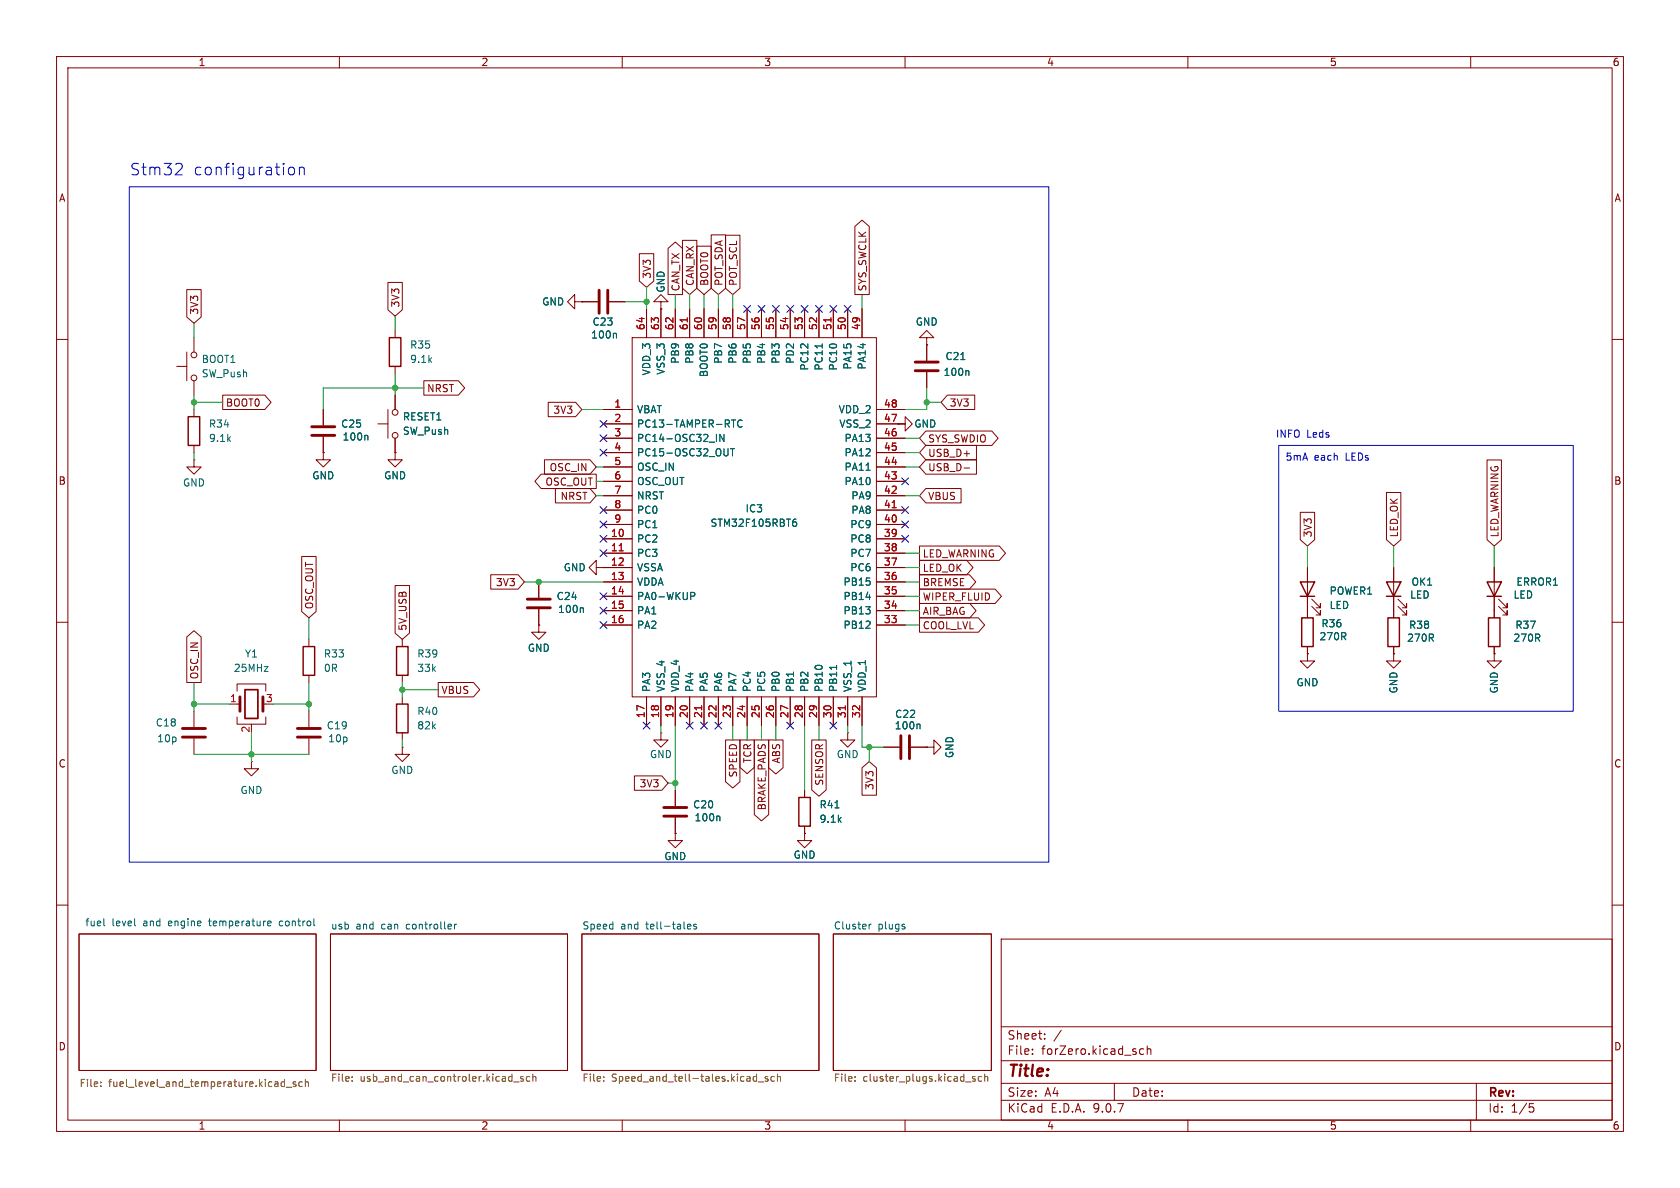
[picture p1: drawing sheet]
<svg xmlns="http://www.w3.org/2000/svg" width="297mm" height="210mm" viewBox="0 0 297 210" stroke-linecap="round" stroke-linejoin="round" font-family="sans-serif">
<g fill="none" stroke="#840000" stroke-width=".18">
<path d="M10 10h277v190h-277zM12 12h273v186h-273zM60 10v2M110 10v2M160 10v2M210 10v2M260 10v2M33 51.2h2.6v4.8l-1.3 1.2-1.3-1.2zM34.3 59.7v2.5M68.6 49.9h2.5v4.9l-1.3 1.1-1.2-1.1zM69.8 58.4v1.3M101.6 53.3v-1.2l-1.3 1.2 1.3 1.3v-1.3h1.3"/>
<path d="M102.9 53.3h.1M102.9 53.3h2.8M107.7 53.3h2.8M111.8 59.7h43.1v63.5h-43.1zM113 44.8h2.6v4.9l-1.3 1.1-1.3-1.1zM114.3 54.6v5.1M116.8 53.3h1.3l-1.3-1.2-1.2 1.2h1.2v1.3M116.8 54.6h.1M116.8 54.6v5.1M118.1 43.9l1.3-1.1 1.3 1.1v8.2h-2.6zM119.4 54.6v5.1M120.6 42.5h2.6v8.5l-1.3 1.1-1.3-1.1z"/>
<path d="M121.9 54.6v5.1M123.2 43.5h2.5v7.5l-1.2 1.1-1.3-1.1zM124.5 54.6v5.1M125.7 41.5h2.6v9.5l-1.3 1.1-1.3-1.1zM127 54.6v5.1M128.3 41.6h2.5v9.4l-1.3 1.1-1.2-1.1zM129.5 54.6v5.1M132.1 54.6v5.1M134.6 54.6v5.1M137.2 54.6v5.1M139.7 54.6v5.1M142.2 54.6v5.1"/>
<path d="M144.8 54.6v5.1M147.3 54.6v5.1M149.9 54.6v5.1M151.1 40l1.3-1.1 1.3 1.1v12.1h-2.6zM152.4 54.6v5.1M163.8 59.7h1.3l-1.3-1.3-1.2 1.3h1.2v1.3M10 60h2M31.2 64.8h1.8M33 62.2v5.1M34.3 67.3v2.6M34.3 72.4v1.3M34.3 78.7v1.3"/>
<path d="M39.4 69.8h7.4l1.1 1.3-1.1 1.3h-7.4zM57.1 72.4v2.8M57.1 77.2v2.8M66.8 74.9h1.8M68.6 72.4v5.1M69.8 64.8v1.2M69.8 69.9v2.5M69.8 77.5v2.5M74.9 67.3h6.1l1.2 1.3-1.2 1.3h-6.1zM96.9 71.1h4.9l1.1 1.3-1.1 1.3h-4.9zM106.7 74.9h5.1M106.7 72.4h5.1"/>
<path d="M106.7 77.5h5.1M154.9 74.9h5.1v1.3l1.3-1.3-1.3-1.2v1.2h-1.3M154.9 72.4h5.1M154.9 77.5h5.1M158.7 74.9h.1M163.7 76.2h11.6l1.2 1.3-1.2 1.2h-11.6l-1.1-1.2zM163.7 78.7h8.9v2.6h-8.9l-1.1-1.3zM163.8 61h.1M163.8 61v2.8M163.8 65.8v2.8M167.5 69.8h4.8v2.6h-4.8l-1.1-1.3zM285 60h2"/>
<path d="M34.3 81.3v1.3h1.3l-1.3 1.2-1.3-1.2h1.3M34.3 81.3h.1M53.3 98.4h2.6v9.7l-1.3 1.1-1.3-1.1zM57.1 80v1.3h1.3l-1.3 1.3-1.2-1.3h1.2M57.1 80h.1M69.8 80v1.3h1.3l-1.3 1.3-1.2-1.3h1.2M69.8 80h.1M95.7 83.8h9.7v2.6h-9.7l-1.1-1.3zM96.3 81.3h8l1.1 1.3-1.1 1.2h-8zM98.2 86.4h6.1l1.1 1.2-1.1 1.3h-6.1zM106.7 80h5.1M106.7 82.6h5.1"/>
<path d="M106.7 85.1h5.1M106.7 87.6h5.1M106.7 90.2h5.1M106.7 92.7h5.1M106.7 95.3h5.1M106.7 97.8h5.1M154.9 80h5.1M154.9 82.6h5.1M154.9 85.1h5.1M154.9 87.6h5.1M154.9 90.2h5.1M154.9 92.7h5.1"/>
<path d="M154.9 95.3h5.1M154.9 97.8h5.1M162.6 96.5h14.1l1.1 1.3-1.1 1.3h-14.1zM162.6 99.1h8.3l1.1 1.2-1.1 1.3h-8.3zM163.7 86.4h6.2v2.5h-6.2l-1.1-1.3zM163.7 81.3h8.9v2.5h-8.9l-1.1-1.2zM170.4 82.7h1M229.9 90.6h2.5v4.8l-1.3 1.1-1.2-1.1zM245.1 87.1h2.6v8.3l-1.3 1.1-1.3-1.1zM262.9 81.3h2.5v14.1l-1.2 1.1-1.3-1.1zM10 110h2M33 112.6l1.3-1.1 1.3 1.1v8.1h-2.6z"/>
<path d="M54.6 113v1.3M54.6 119.4v1.3M69.8 103.5h2.6v8.4l-1.3 1.1-1.3-1.1zM71.1 113v1.3M71.1 119.4v1.3M86.8 101.6h4.8l1.1 1.3-1.1 1.2h-4.8zM95.2 110.5v1.3h1.3l-1.3 1.2-1.2-1.2h1.2M95.2 110.5h.1M95.2 102.9v2.8M95.2 107.7v2.8M105.4 100.3v-1.2l-1.3 1.2 1.3 1.3v-1.3h1.3M106.7 100.3h.1"/>
<path d="M106.7 100.3h5.1M106.7 102.9h5.1M106.7 105.4h5.1M106.7 108h5.1M106.7 110.5h5.1M154.9 100.3h5.1M154.9 102.9h5.1M154.9 105.4h5.1M154.9 108h5.1M154.9 110.5h5.1M162.6 109.2h10.4l1.1 1.3-1.1 1.3h-10.4zM162.6 104.1h13.3l1.1 1.3-1.1 1.3h-13.3z"/>
<path d="M162.6 106.7h8.9l1.1 1.3-1.1 1.2h-8.9zM162.6 101.6h8.8l1.1 1.3-1.1 1.2h-8.8zM231.1 115.6v1.2h1.3l-1.3 1.3-1.2-1.3h1.2M231.1 115.6h.1M231.1 100.3v8.9M231.1 114.3v1.3M231.9 107.2l1.5 1.5v-.7v.7h-.7M231.9 105.9l1.5 1.5v-.7v.7h-.7M246.4 115.6v1.2h1.2l-1.2 1.3-1.3-1.3h1.3M246.4 115.6h.1M246.4 100.3v8.9M246.4 114.3v1.3"/>
<path d="M247.1 107.2l1.6 1.5v-.7v.7h-.8M247.1 105.9l1.6 1.5v-.7v.7h-.8M264.2 115.6v1.2h1.2l-1.2 1.3-1.3-1.3h1.3M264.2 115.6h.1M264.2 100.3v8.9M264.2 114.3v1.3M264.9 107.2l1.5 1.5v-.7v.7h-.7M264.9 105.9l1.5 1.5v-.7v.7h-.7M285 110h2M34.3 125.7v2.8M34.3 130.6v2.8M40.6 124.5h1.8"/>
<path d="M41.9 122.2v-1.3h5.1v1.3M41.9 126.7v1.3h5.1v-1.3M44.4 134.6v1.3h1.3l-1.3 1.3-1.2-1.3h1.2M44.4 134.6h.1M44.4 128v.3M54.6 125.7v2.8M54.6 130.6v2.8M71.1 132.1v1.3h1.3l-1.3 1.2-1.3-1.2h1.3M71.1 132.1h.1M71.1 123.2v1.3M71.1 129.5v1.3M77.5 120.6h6.2l1.1 1.3-1.1 1.3h-6.2z"/>
<path d="M112.2 137.2h4.8l1.1 1.2-1.1 1.3h-4.8zM114.3 123.2v5.1M116.8 129.5v1.3h1.3l-1.3 1.3-1.2-1.3h1.2M116.8 129.5h.1M116.8 123.2v5.1M119.4 123.2v5.1M119.4 139.7v2.8M121.9 123.2v5.1M124.5 123.2v5.1M127 123.2v5.1M128.3 130.8h2.5v7.4l-1.3 1.1-1.2-1.1zM129.5 123.2v5.1"/>
<path d="M130.8 130.8h2.6v4.9l-1.3 1.1-1.3-1.1zM132.1 123.2v5.1M133.3 130.8h2.6v13.2l-1.3 1.1-1.3-1.1zM134.6 123.2v5.1M135.9 130.8h2.5v4.9l-1.2 1.1-1.3-1.1zM137.2 123.2v5.1M139.7 123.2v5.1M142.2 123.2v5.1M142.2 139.7v1.3M143.5 130.8h2.6v8.8l-1.3 1.2-1.3-1.2zM144.8 123.2v5.1M147.3 123.2v5.1"/>
<path d="M149.9 129.5v1.3h1.2l-1.2 1.3-1.3-1.3h1.3M149.9 129.5h.1M149.9 123.2v5.1M152.4 135.7l1.3-1.1 1.2 1.1v4.9h-2.5zM152.4 123.2v5.1M156.2 132.1h2.8M161 132.1h2.8M163.8 132.1h1.3v-1.3l1.3 1.3-1.3 1.3v-1.3M163.8 132.1h.1M119.4 147.3v1.3h1.2l-1.2 1.3-1.3-1.3h1.3M119.4 147.3h.1M119.4 144.5v2.8"/>
<path d="M142.2 147.3v1.3h1.3l-1.3 1.3-1.2-1.3h1.2M142.2 147.3h.1M142.2 146.1v1.2M10 160h2M14 165.1h41.9v24.1h-41.9zM58.4 165.1h41.9v24.1h-41.9zM102.9 165.1h41.9v24.1h-41.9zM147.3 165.1h28v24.1h-28zM177 166h108v32h-108zM285 160h2M60 198v2M110 198v2"/>
<path d="M160 198v2M177 194.5h108M177 191.5h108M177 187.5h108M177 181.5h108M182.5 186.3v.1M182.5 185.5v.1M184.7 183.6v.1M184.7 182.8v.1M187.6 182.1l-1.3 2M197 191.5v3M202.2 185.5l-.5-.1-.2 .3v.4l.1 .2h.6"/>
<path d="M202.8 185.5l.2-.1 .4 .1 .1 .9M202.8 184.9v1.5M210 198v2M260 198v2M261 191.5v6.5M270.4 195.1h.7M270.5 195.7h.4l.3 .3-.2 .5-.5 .1"/>
<circle cx="34.3" cy="66.8" r=".51"/>
<circle cx="34.3" cy="62.7" r=".51"/>
<circle cx="69.9" cy="72.9" r=".51"/>
<circle cx="69.9" cy="77" r=".51"/>
</g>
<g fill="none" stroke="#006464" stroke-width=".18">
<path d="M108.8 58.9l.2 .2v.7M64.9 76.9l.1 .2v.7M126.7 76.8v1.2M128 76.8v1.2l-.7-1.2v1.2M128.7 79.3v1l-.1 .2M129.1 79.3h.8M129.3 74.2h.7M129.5 79.3v1.3M129.7 74.2v1.3M131.2 74.4a.6 .6 0 0 0-.8 .4 .6 .6 0 0 0 .5 .7l.3-.1M145.4 60.8v.7M169.9 63.6h.7"/>
<path d="M171.1 65.5l.2 .2v.7M140.2 92.3l.4-.1 .2 .3-.1 .5h-.5M140.7 91.8l-.4 .1M153.1 83.1h.7M103 107.4l.1 .2v.7M122.1 104.7h.5l.2 .3-.1 .3-.6 .1M147.9 117.6v.7M162.5 128l.2 .2v.6M127.1 144.3l.2 .1v.7M147.6 142.8h.7M18.4 162.4v1.1l.1 .2M23.9 163.6l.1 .1"/>
<path d="M47.5 162.8l.4 .1v.2l-.6 .1M47.9 163.6l-.4 .1M49.6 162.8l-.2 .3v.3l.2 .3M80.4 163.4v.8M80.7 163.4l-.3 .2M121.5 163.8l.6-.1v-.3h-.4l-.2 .2 .1 .6h.5M123.1 163.4h-.3l-.2 .2 .1 .1 .4 .2v.3h-.5M153.6 163.4v.8M154 163.4l-.4 .2M159.9 163.9v.3"/>
</g>
<g fill="none" stroke="#725600" stroke-width=".18">
<path d="M17.8 192v.1M17.8 191.3v.1M49.9 191.2l.4 .1M50.3 190.8v1.3M50.3 192l-.4 .1M50.6 192.2h1M52.3 191.3l-.3-.1-.2 .2 .1 .2 .4 .1v.3h-.5M53.4 191.3l-.3-.1-.3 .3 .2 .5h.4M54 191.4l.2-.2 .3 .1v.8M54 190.8v1.3M62.3 191v.1M62.3 190.4v.1"/>
<path d="M90.8 191.3h1M92.5 190.4l-.3-.1-.2 .2 .1 .2 .4 .1v.3h-.5M93.7 190.4l-.4-.1-.2 .2 .1 .6h.5M94.2 190.4l.2-.1 .3 .1v.7M94.2 189.9v1.2M106.7 191v.1M106.7 190.4v.1M133.4 190.3l.4 .1M133.8 191.1h-.4M133.8 189.9v1.2M134.1 191.3h.9M135.7 190.4l-.3-.1-.1 .2v.2l.4 .1v.3h-.4"/>
<path d="M136.9 190.4l-.4-.1-.2 .2 .1 .6h.5M137.4 190.4l.2-.1 .3 .1 .1 .7M137.4 189.9v1.2M151.2 191v.1M151.2 190.4v.1M172.4 190.4l-.3-.1-.2 .2 .1 .2 .4 .1v.3h-.5M173.5 190.4l-.3-.1-.3 .2 .2 .6h.4M174.1 190.4l.2-.1 .3 .1v.7M174.1 189.9v1.2"/>
</g>
<g fill="none" stroke="#840000" stroke-width=".51">
<path d="M105.9 51.3v4.1M107.4 51.3v4.1M55.1 75.4h4.1M55.1 77h4.1M161.8 65.5h4.1M161.8 64h4.1M93.2 105.9h4.1M93.2 107.4h4.1M32.3 128.8h4M32.3 130.3h4M42.4 123.2v2.5M46.5 123.2v2.5"/>
<path d="M52.6 128.8h4M52.6 130.3h4M159.3 130v4.1M160.8 130v4.1M117.3 142.7h4.1M117.3 144.3h4.1"/>
</g>
<g fill="none" stroke="#840000" stroke-width=".25">
<path d="M68.8 59.7h2.1v5.1h-2.1zM33.3 73.7h2v5h-2zM53.6 114.3h2v5.1h-2zM70.1 114.3h2v5.1h-2zM229.9 102.9h2.5l-1.3 2.5zM229.9 105.4h2.5M230.1 109.2h2.1v5.1h-2.1zM245.1 102.9h2.5l-1.2 2.5zM245.1 105.4h2.5M245.4 109.2h2v5.1h-2zM262.9 102.9h2.5l-1.2 2.5zM262.9 105.4h2.5"/>
<path d="M263.1 109.2h2.1v5.1h-2.1zM70.1 124.5h2v5h-2zM141.2 141h2.1v5.1h-2.1z"/>
</g>
<path d="M43.3 121.9h2.3v5.1h-2.3z" fill="none" stroke="#840000" stroke-width=".3"/>
<path d="M121.5 56.2v.7M146.9 56.2v.7M109.5 97.4h.7M157.7 89.8h.7M124 124.8v.7M149.4 124.8v.7" fill="none" stroke="#a90000" stroke-width=".18"/>
<g fill="none" stroke="#009600" stroke-width=".18">
<path d="M34.3 57.2v2.5M69.8 55.9v2.5M110.5 53.3h3.8M114.3 50.8v3.8M119.4 52.1v2.5M121.9 52.1v2.5M124.5 52.1v2.5M127 52.1v2.5M129.5 52.1v2.5M152.4 52.1v2.5M34.3 71.1h5.1M34.3 69.9v2.5"/>
<path d="M69.8 66v3.9M74.9 68.6h-17.8v3.8M102.9 72.4h3.8M158.7 74.9h1.3M160 77.5h2.6M163.8 71.1h2.6M163.8 68.6v3.8h-3.8M34.3 80v1.3M105.4 85.1h1.3M105.4 82.6h1.3M105.4 87.6h1.3M160 97.8h2.6"/>
<path d="M160 80h2.6M160 82.6h2.6M160 87.6h2.6M231.1 96.5v3.8M246.4 96.5v3.8M264.2 96.5v3.8M54.6 109.2v3.8M92.7 102.9h14M160 110.5h2.6M160 102.9h2.6M160 100.3h2.6M160 108h2.6"/>
<path d="M160 105.4h2.6M34.3 133.4h20.3M34.3 120.7v5M34.3 124.5h6.3M44.4 129.5v5.1M48.3 124.5h6.3M54.6 120.7v5M71.1 120.7v2.5M71.1 130.8v1.3M71.1 121.9h6.4M116.8 128.3v1.2M118.1 138.4h1.3"/>
<path d="M119.4 128.3v11.4M129.5 128.3v2.5M132.1 128.3v2.5M134.6 128.3v2.5M137.2 128.3v2.5M142.2 128.3v11.4M144.8 128.3v2.5M149.9 128.3v1.2M152.4 128.3v3.8h3.8M153.7 132.1v2.5"/>
</g>
<g fill="none" stroke="#000084" stroke-width=".18">
<path d="M131.5 54l1.2 1.2M132.7 54l-1.2 1.2M134 54l1.2 1.2M135.2 54l-1.2 1.2M136.6 54l1.2 1.2M137.8 54l-1.2 1.2M139.1 54l1.2 1.2M140.3 54l-1.2 1.2M141.6 54l1.2 1.2M142.8 54l-1.2 1.2M144.2 54l1.2 1.2M145.4 54l-1.2 1.2"/>
<path d="M146.7 54l1.2 1.2M147.9 54l-1.2 1.2M149.3 54l1.2 1.2M150.5 54l-1.2 1.2M106.1 79.4l1.2 1.2M106.1 74.3l1.2 1.2M106.1 76.9l1.2 1.2M107.3 79.4l-1.2 1.2M107.3 74.3l-1.2 1.2M107.3 76.9l-1.2 1.2M106.1 89.6l1.2 1.2M106.1 97.2l1.2 1.2"/>
<path d="M106.1 92.1l1.2 1.2M106.1 94.6l1.2 1.3M107.3 92.1l-1.2 1.2M107.3 94.6l-1.2 1.3M107.3 89.6l-1.2 1.2M107.3 97.2l-1.2 1.2M159.4 84.5l1.2 1.2M159.4 89.6l1.2 1.2M159.4 92.1l1.2 1.2M159.4 94.6l1.2 1.3M160.6 84.5l-1.2 1.2M160.6 89.6l-1.2 1.2"/>
<path d="M160.6 94.6l-1.2 1.3M160.6 92.1l-1.2 1.2M106.1 109.9l1.2 1.2M106.1 107.3l1.2 1.3M106.1 104.8l1.2 1.2M107.3 109.9l-1.2 1.2M107.3 107.3l-1.2 1.3M107.3 104.8l-1.2 1.2M113.7 127.7l1.2 1.2M114.9 127.7l-1.2 1.2M121.3 127.7l1.2 1.2M122.5 127.7l-1.2 1.2"/>
<path d="M123.9 127.7l1.2 1.2M125.1 127.7l-1.2 1.2M126.4 127.7l1.2 1.2M127.6 127.7l-1.2 1.2M139.1 127.7l1.2 1.2M140.3 127.7l-1.2 1.2M146.7 127.7l1.2 1.2M147.9 127.7l-1.2 1.2"/>
</g>
<path d="M22.9 33h162.5v119.4h-162.5zM31.8 28.9a.55 .55 0 0 1 .3 .8l-1.1 1.2h1.2M51.2 29.7a.55 .55 0 0 1 .9 .2v.6a.55 .55 0 0 1-.9 .3M52.9 29.7a.5 .5 0 0 1 .9 .1v1.1M52.9 29.6v1.3M226.1 78.7h52v47h-52z" fill="none" stroke="#0000c2" stroke-width=".18"/>
<g fill="#009600" stroke="#009600" stroke-width=".18">
<circle cx="153.7" cy="132.1" r=".46"/>
<circle cx="163.8" cy="71.1" r=".46"/>
<circle cx="34.3" cy="71.1" r=".46"/>
<circle cx="34.3" cy="124.5" r=".46"/>
<circle cx="54.6" cy="124.5" r=".46"/>
<circle cx="71.1" cy="121.9" r=".46"/>
<circle cx="119.4" cy="138.4" r=".46"/>
<circle cx="114.3" cy="53.3" r=".46"/>
<circle cx="95.2" cy="102.9" r=".46"/>
<circle cx="69.8" cy="68.6" r=".46"/>
<circle cx="44.4" cy="133.4" r=".46"/>
</g>
<g font-size="2.8" fill="#0000c2">
<text x="22.9" y="31.2">Stm32</text>
<text x="34.2" y="31.2">configuration</text>
</g>
<text font-size="2.8" fill="#840000" x="178" y="190.9">Title:</text>
<g font-size="2.1" fill="#840000">
<text x="178" y="184">Sheet:</text>
<text x="178" y="186.7">File:</text>
<text x="184.1" y="186.7">forZero.kicad_sch</text>
<text x="178" y="196.9">KiCad</text>
<text x="178" y="194.1">Size:</text>
<text x="184.7" y="194.1">A4</text>
<text x="185.7" y="196.9">E.D.A.</text>
<text x="193.3" y="196.9">9.0.7</text>
<text x="200" y="194.1">Date:</text>
<text x="263" y="194.3">Rev:</text>
<text x="263" y="196.9">Id:</text>
<text x="267.1" y="196.9">1/5</text>
</g>
<g font-size="1.8" fill="#840000">
<text x="35" y="11.9">1</text>
<text x="85" y="11.9">2</text>
<text x="135" y="11.9">3</text>
<text x="185" y="11.9">4</text>
<text x="235" y="11.9">5</text>
<text x="285" y="11.9">6</text>
<text x="10.3" y="35.9">A</text>
<text x="285.3" y="35.9">A</text>
<text x="115.3" y="49.4" transform="rotate(-90 115.3 49.4)">3V3</text>
<text x="120.3" y="51.6" transform="rotate(-90 120.3 51.6)">CAN_TX</text>
<text x="122.9" y="50.6" transform="rotate(-90 122.9 50.6)">CAN_RX</text>
<text x="125.4" y="50.6" transform="rotate(-90 125.4 50.6)">BOOT0</text>
<text x="128" y="50.6" transform="rotate(-90 128 50.6)">POT_SDA</text>
<text x="130.5" y="50.6" transform="rotate(-90 130.5 50.6)">POT_SCL</text>
<text x="153.4" y="51.6" transform="rotate(-90 153.4 51.6)">SYS_SWCLK</text>
<text x="35.2" y="55.7" transform="rotate(-90 35.2 55.7)">3V3</text>
<text x="70.8" y="54.5" transform="rotate(-90 70.8 54.5)">3V3</text>
<text x="75.4" y="69.5">NRST</text>
<text x="39.8" y="72.1">BOOT0</text>
<text x="97.7" y="73.3">3V3</text>
<text x="167.8" y="72.1">3V3</text>
<text x="97.1" y="83.5">OSC_IN</text>
<text x="164" y="83.5">USB_D-</text>
<text x="164" y="78.4">SYS_SWDIO</text>
<text x="164" y="81">USB_D+</text>
<text x="10.3" y="85.9">B</text>
<text x="96.3" y="86">OSC_OUT</text>
<text x="99" y="88.6">NRST</text>
<text x="164" y="88.6">VBUS</text>
<text x="285.3" y="85.9">B</text>
<text x="232.1" y="95.1" transform="rotate(-90 232.1 95.1)">3V3</text>
<text x="247.3" y="95.1" transform="rotate(-90 247.3 95.1)">LED_OK</text>
<text x="265.1" y="95.1" transform="rotate(-90 265.1 95.1)">LED_WARNING</text>
<text x="163" y="98.7">LED_WARNING</text>
<text x="163" y="101.3">LED_OK</text>
<text x="55.6" y="107.8" transform="rotate(-90 55.6 107.8)">OSC_OUT</text>
<text x="87.6" y="103.8">3V3</text>
<text x="163" y="106.4">WIPER_FLUID</text>
<text x="163" y="103.8">BREMSE</text>
<text x="72.1" y="111.6" transform="rotate(-90 72.1 111.6)">5V_USB</text>
<text x="163" y="111.4">COOL_LVL</text>
<text x="163" y="108.9">AIR_BAG</text>
<text x="35.2" y="120.2" transform="rotate(-90 35.2 120.2)">OSC_IN</text>
<text x="77.9" y="122.9">VBUS</text>
<text x="10.3" y="135.9">C</text>
<text x="130.5" y="137.5" transform="rotate(-90 130.5 137.5)">SPEED</text>
<text x="133" y="135" transform="rotate(-90 133 135)">TCR</text>
<text x="138.1" y="135.1" transform="rotate(-90 138.1 135.1)">ABS</text>
<text x="285.3" y="135.9">C</text>
<text x="113" y="139.4">3V3</text>
<text x="135.6" y="143.3" transform="rotate(-90 135.6 143.3)">BRAKE_PADS</text>
<text x="145.7" y="139" transform="rotate(-90 145.7 139)">SENSOR</text>
<text x="154.6" y="139.8" transform="rotate(-90 154.6 139.8)">3V3</text>
<text x="10.3" y="185.9">D</text>
<text x="285.3" y="185.9">D</text>
<text x="35" y="199.9">1</text>
<text x="85" y="199.9">2</text>
<text x="135" y="199.9">3</text>
<text x="185" y="199.9">4</text>
<text x="235" y="199.9">5</text>
<text x="285" y="199.9">6</text>
</g>
<g font-size="1.8" fill="#006464">
<text x="117.7" y="51.8" transform="rotate(-90 117.7 51.8)">GND</text>
<text x="95.8" y="54.2">GND</text>
<text x="104.7" y="57.8">C23</text>
<text x="161.8" y="57.8">GND</text>
<text x="35.6" y="64.4">BOOT1</text>
<text x="72.4" y="64.4">9.1k</text>
<text x="72.4" y="61.8">R35</text>
<text x="104.4" y="60">100n</text>
<text x="120.2" y="64.4" transform="rotate(-90 120.2 64.4)">PB9</text>
<text x="122.8" y="64.4" transform="rotate(-90 122.8 64.4)">PB8</text>
<text x="127.9" y="64.4" transform="rotate(-90 127.9 64.4)">PB7</text>
<text x="130.4" y="64.4" transform="rotate(-90 130.4 64.4)">PB6</text>
<text x="132.9" y="64.4" transform="rotate(-90 132.9 64.4)">PB5</text>
<text x="135.5" y="64.4" transform="rotate(-90 135.5 64.4)">PB4</text>
<text x="138" y="64.4" transform="rotate(-90 138 64.4)">PB3</text>
<text x="140.6" y="64.4" transform="rotate(-90 140.6 64.4)">PD2</text>
<text x="143.1" y="65.6" transform="rotate(-90 143.1 65.6)">PC12</text>
<text x="145.6" y="65.6" transform="rotate(-90 145.6 65.6)">PC11</text>
<text x="148.2" y="65.6" transform="rotate(-90 148.2 65.6)">PC10</text>
<text x="150.7" y="65.4" transform="rotate(-90 150.7 65.4)">PA15</text>
<text x="153.3" y="65.4" transform="rotate(-90 153.3 65.4)">PA14</text>
<text x="167" y="63.9">C21</text>
<text x="35.6" y="66.9">SW_Push</text>
<text x="115.2" y="66.5" transform="rotate(-90 115.2 66.5)">VDD_3</text>
<text x="117.7" y="66.3" transform="rotate(-90 117.7 66.3)">VSS_3</text>
<text x="125.3" y="66.8" transform="rotate(-90 125.3 66.8)">BOOT0</text>
<text x="166.7" y="66.6">100n</text>
<text x="36.8" y="75.8">R34</text>
<text x="60.2" y="75.8">C25</text>
<text x="71.1" y="74.5">RESET1</text>
<text x="71.1" y="77.1">SW_Push</text>
<text x="112.5" y="73.3">VBAT</text>
<text x="112.5" y="75.8">PC13-TAMPER-RTC</text>
<text x="148.2" y="73.3">VDD_2</text>
<text x="148.3" y="75.8">VSS_2</text>
<text x="161.5" y="75.8">GND</text>
<text x="36.8" y="78.3">9.1k</text>
<text x="60.5" y="78.1">100n</text>
<text x="112.5" y="78.3">PC14-OSC32_IN</text>
<text x="112.5" y="80.9">PC15-OSC32_OUT</text>
<text x="112.5" y="83.4">OSC_IN</text>
<text x="149.2" y="78.3">PA13</text>
<text x="149.2" y="80.9">PA12</text>
<text x="149.2" y="83.4">PA11</text>
<text x="32.3" y="86.2">GND</text>
<text x="55.1" y="84.9">GND</text>
<text x="67.8" y="84.9">GND</text>
<text x="112.5" y="86">OSC_OUT</text>
<text x="112.5" y="88.5">NRST</text>
<text x="149.2" y="86">PA10</text>
<text x="150.4" y="88.5">PA9</text>
<text x="112.5" y="91">PC0</text>
<text x="112.5" y="93.6">PC1</text>
<text x="125.5" y="93.3">STM32F105RBT6</text>
<text x="131.7" y="90.8">IC3</text>
<text x="150.2" y="93.6">PC9</text>
<text x="150.4" y="91">PA8</text>
<text x="99.6" y="101.2">GND</text>
<text x="112.5" y="96.1">PC2</text>
<text x="112.5" y="98.7">PC3</text>
<text x="112.5" y="101.2">VSSA</text>
<text x="150.2" y="96.1">PC8</text>
<text x="150.2" y="98.7">PC7</text>
<text x="150.2" y="101.2">PC6</text>
<text x="98.3" y="106.3">C24</text>
<text x="112.5" y="103.7">VDDA</text>
<text x="112.5" y="106.3">PA0-WKUP</text>
<text x="149" y="103.7">PB15</text>
<text x="149" y="106.3">PB14</text>
<text x="235" y="107.9">LED</text>
<text x="235" y="105.3">POWER1</text>
<text x="249.2" y="106">LED</text>
<text x="249.4" y="103.7">OK1</text>
<text x="267.5" y="106">LED</text>
<text x="268" y="103.7">ERROR1</text>
<text x="98.6" y="108.6">100n</text>
<text x="112.5" y="108.8">PA1</text>
<text x="112.5" y="111.4">PA2</text>
<text x="149" y="108.8">PB13</text>
<text x="149" y="111.4">PB12</text>
<text x="233.2" y="113.4">270R</text>
<text x="233.5" y="111.1">R36</text>
<text x="248.7" y="113.6">270R</text>
<text x="249" y="111.4">R38</text>
<text x="267.5" y="113.6">270R</text>
<text x="267.8" y="111.4">R37</text>
<text x="41.2" y="119">25MHz</text>
<text x="43.2" y="116.4">Y1</text>
<text x="57.2" y="119">0R</text>
<text x="57.2" y="116.4">R33</text>
<text x="73.7" y="119">33k</text>
<text x="73.7" y="116.4">R39</text>
<text x="93.2" y="115.4">GND</text>
<text x="115.2" y="122.4" transform="rotate(-90 115.2 122.4)">PA3</text>
<text x="117.7" y="122.4" transform="rotate(-90 117.7 122.4)">VSS_4</text>
<text x="120.2" y="122.4" transform="rotate(-90 120.2 122.4)">VDD_4</text>
<text x="122.8" y="122.4" transform="rotate(-90 122.8 122.4)">PA4</text>
<text x="125.3" y="122.4" transform="rotate(-90 125.3 122.4)">PA5</text>
<text x="127.9" y="122.4" transform="rotate(-90 127.9 122.4)">PA6</text>
<text x="130.4" y="122.4" transform="rotate(-90 130.4 122.4)">PA7</text>
<text x="132.9" y="122.4" transform="rotate(-90 132.9 122.4)">PC4</text>
<text x="135.5" y="122.4" transform="rotate(-90 135.5 122.4)">PC5</text>
<text x="138" y="122.4" transform="rotate(-90 138 122.4)">PB0</text>
<text x="140.6" y="122.4" transform="rotate(-90 140.6 122.4)">PB1</text>
<text x="143.1" y="122.4" transform="rotate(-90 143.1 122.4)">PB2</text>
<text x="145.6" y="122.4" transform="rotate(-90 145.6 122.4)">PB10</text>
<text x="148.2" y="122.4" transform="rotate(-90 148.2 122.4)">PB11</text>
<text x="150.7" y="122.4" transform="rotate(-90 150.7 122.4)">VSS_1</text>
<text x="153.3" y="122.4" transform="rotate(-90 153.3 122.4)">VDD_1</text>
<text x="229.1" y="121.5">GND</text>
<text x="247.2" y="122.7" transform="rotate(-90 247.2 122.7)">GND</text>
<text x="265" y="122.7" transform="rotate(-90 265 122.7)">GND</text>
<text x="27.4" y="128.6">C18</text>
<text x="27.7" y="131.4">10p</text>
<text x="57.7" y="129.1">C19</text>
<text x="57.9" y="131.4">10p</text>
<text x="73.7" y="129.1">82k</text>
<text x="73.7" y="126.6">R40</text>
<text x="158.1" y="129.1">100n</text>
<text x="158.2" y="127.1">C22</text>
<text x="69.1" y="137">GND</text>
<text x="114.8" y="134.2">GND</text>
<text x="147.8" y="134.2">GND</text>
<text x="168.8" y="134.1" transform="rotate(-90 168.8 134.1)">GND</text>
<text x="42.4" y="140.6">GND</text>
<text x="122.4" y="143.1">C20</text>
<text x="144.8" y="143.1">R41</text>
<text x="122.7" y="145.4">100n</text>
<text x="144.8" y="145.6">9.1k</text>
<text x="117.3" y="152.2">GND</text>
<text x="140.2" y="152">GND</text>
<text x="15" y="163.8">fuel</text>
<text x="19.8" y="163.8">level</text>
<text x="25.4" y="163.8">and</text>
<text x="30" y="163.8">engine</text>
<text x="37.4" y="163.8">temperature</text>
<text x="50" y="163.8">control</text>
<text x="58.4" y="164.4">usb</text>
<text x="62.9" y="164.4">and</text>
<text x="67.5" y="164.4">can</text>
<text x="72.1" y="164.4">controller</text>
<text x="102.9" y="164.4">Speed</text>
<text x="109.7" y="164.4">and</text>
<text x="114.3" y="164.4">tell-tales</text>
<text x="147.3" y="164.4">Cluster</text>
<text x="155.2" y="164.4">plugs</text>
</g>
<g font-size="1.8" fill="#a90000">
<text x="114" y="58.5" transform="rotate(-90 114 58.5)">64</text>
<text x="116.6" y="58.5" transform="rotate(-90 116.6 58.5)">63</text>
<text x="119.1" y="58.5" transform="rotate(-90 119.1 58.5)">62</text>
<text x="121.7" y="58.5" transform="rotate(-90 121.7 58.5)">61</text>
<text x="124.2" y="58.5" transform="rotate(-90 124.2 58.5)">60</text>
<text x="126.7" y="58.5" transform="rotate(-90 126.7 58.5)">59</text>
<text x="129.3" y="58.5" transform="rotate(-90 129.3 58.5)">58</text>
<text x="131.8" y="58.5" transform="rotate(-90 131.8 58.5)">57</text>
<text x="134.4" y="58.5" transform="rotate(-90 134.4 58.5)">56</text>
<text x="136.9" y="58.5" transform="rotate(-90 136.9 58.5)">55</text>
<text x="139.4" y="58.5" transform="rotate(-90 139.4 58.5)">54</text>
<text x="142" y="58.5" transform="rotate(-90 142 58.5)">53</text>
<text x="144.5" y="58.5" transform="rotate(-90 144.5 58.5)">52</text>
<text x="147.1" y="58.5" transform="rotate(-90 147.1 58.5)">51</text>
<text x="149.6" y="58.5" transform="rotate(-90 149.6 58.5)">50</text>
<text x="152.1" y="58.5" transform="rotate(-90 152.1 58.5)">49</text>
<text x="108.5" y="72.1">1</text>
<text x="108.5" y="74.7">2</text>
<text x="108.5" y="77.2">3</text>
<text x="156.2" y="72.1">48</text>
<text x="156.2" y="74.7">47</text>
<text x="156.2" y="77.2">46</text>
<text x="108.5" y="79.8">4</text>
<text x="108.5" y="82.3">5</text>
<text x="156.2" y="79.8">45</text>
<text x="156.2" y="82.3">44</text>
<text x="108.5" y="84.8">6</text>
<text x="108.5" y="87.4">7</text>
<text x="108.5" y="89.9">8</text>
<text x="156.2" y="84.8">43</text>
<text x="156.2" y="87.4">42</text>
<text x="156.2" y="89.9">41</text>
<text x="107.9" y="95">10</text>
<text x="108.5" y="92.5">9</text>
<text x="156.2" y="92.5">40</text>
<text x="156.2" y="95">39</text>
<text x="107.9" y="97.5">11</text>
<text x="107.9" y="100.1">12</text>
<text x="156.2" y="97.5">38</text>
<text x="156.2" y="100.1">37</text>
<text x="107.9" y="102.6">13</text>
<text x="107.9" y="105.2">14</text>
<text x="107.9" y="107.7">15</text>
<text x="156.2" y="102.6">36</text>
<text x="156.2" y="105.2">35</text>
<text x="156.2" y="107.7">34</text>
<text x="107.9" y="110.2">16</text>
<text x="156.2" y="110.2">33</text>
<text x="40.6" y="124.2">1</text>
<text x="46.9" y="124.2">3</text>
<text x="44.2" y="129.6" transform="rotate(-90 44.2 129.6)">2</text>
<text x="114" y="127" transform="rotate(-90 114 127)">17</text>
<text x="116.6" y="127" transform="rotate(-90 116.6 127)">18</text>
<text x="119.1" y="127" transform="rotate(-90 119.1 127)">19</text>
<text x="121.7" y="127" transform="rotate(-90 121.7 127)">20</text>
<text x="124.2" y="127" transform="rotate(-90 124.2 127)">21</text>
<text x="126.7" y="127" transform="rotate(-90 126.7 127)">22</text>
<text x="129.3" y="127" transform="rotate(-90 129.3 127)">23</text>
<text x="131.8" y="127" transform="rotate(-90 131.8 127)">24</text>
<text x="134.4" y="127" transform="rotate(-90 134.4 127)">25</text>
<text x="136.9" y="127" transform="rotate(-90 136.9 127)">26</text>
<text x="139.4" y="127" transform="rotate(-90 139.4 127)">27</text>
<text x="142" y="127" transform="rotate(-90 142 127)">28</text>
<text x="144.5" y="127" transform="rotate(-90 144.5 127)">29</text>
<text x="147.1" y="127" transform="rotate(-90 147.1 127)">30</text>
<text x="149.6" y="127" transform="rotate(-90 149.6 127)">31</text>
<text x="152.1" y="127" transform="rotate(-90 152.1 127)">32</text>
</g>
<g font-size="1.8" fill="#0000c2">
<text x="225.5" y="77.6">INFO</text>
<text x="231" y="77.6">Leds</text>
<text x="227.2" y="81.6">5mA</text>
<text x="232.3" y="81.6">each</text>
<text x="238" y="81.6">LEDs</text>
</g>
<g font-size="1.8" fill="#725600">
<text x="58.4" y="191.5">File:</text>
<text x="63.6" y="191.5">usb_and_can_controler.kicad_sch</text>
<text x="102.9" y="191.5">File:</text>
<text x="108.1" y="191.5">Speed_and_tell-tales.kicad_sch</text>
<text x="147.3" y="191.5">File:</text>
<text x="152.5" y="191.5">cluster_plugs.kicad_sch</text>
<text x="14" y="192.5">File:</text>
<text x="19.2" y="192.5">fuel_level_and_temperature.kicad_sch</text>
</g>
</svg>
